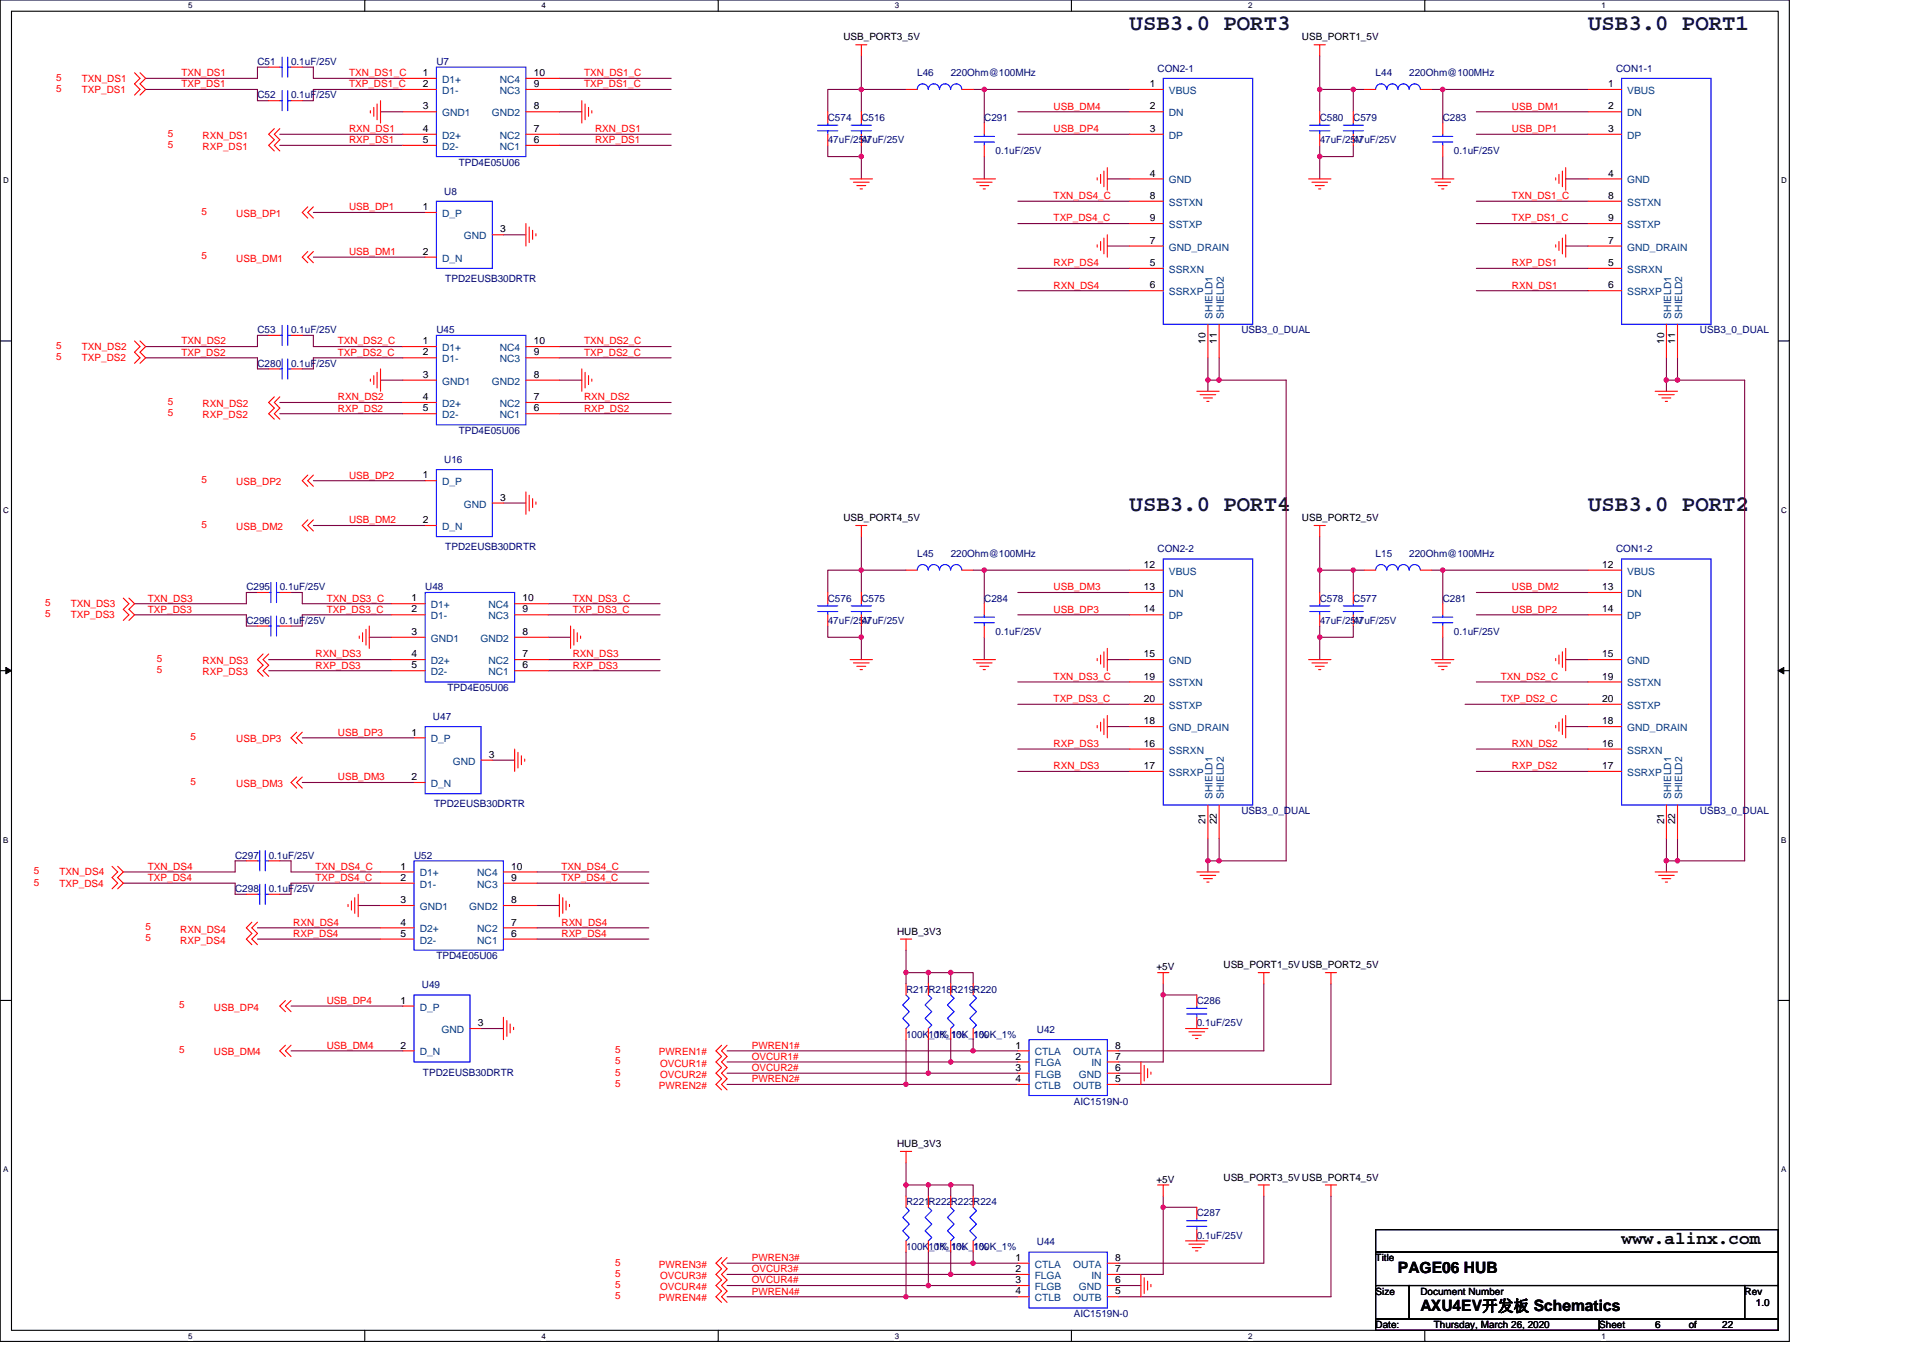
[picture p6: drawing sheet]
<svg xmlns="http://www.w3.org/2000/svg" width="297mm" height="210mm" viewBox="0 0 297 210" stroke-linecap="round" stroke-linejoin="round" font-family="sans-serif">
<path d="M0 0h276.4v207.3h-276.4zM1.8 1.7h272.9v203.8h-272.9z" fill="none" stroke="#000" stroke-width=".17"/>
<g fill="#fff">
<path d="M29.1 .2h.6v1.4h-.6z"/>
<path d="M29.1 205.7h.6v1.4h-.6z"/>
</g>
<path d="M56.3 0v1.7M56.3 205.5v1.8" fill="none" stroke="#000" stroke-width=".17"/>
<g fill="#fff">
<path d="M83.6 .2h.7v1.4h-.7z"/>
<path d="M83.6 205.7h.7v1.4h-.7z"/>
</g>
<path d="M110.9 0v1.7M110.9 205.5v1.8" fill="none" stroke="#000" stroke-width=".17"/>
<g fill="#fff">
<path d="M138.2 .2h.7v1.4h-.7z"/>
<path d="M138.2 205.7h.7v1.4h-.7z"/>
</g>
<path d="M165.5 0v1.7M165.5 205.5v1.8" fill="none" stroke="#000" stroke-width=".17"/>
<g fill="#fff">
<path d="M192.8 .2h.6v1.4h-.6z"/>
<path d="M192.8 205.7h.6v1.4h-.6z"/>
</g>
<path d="M220.1 0v1.7M220.1 205.5v1.8" fill="none" stroke="#000" stroke-width=".17"/>
<g fill="#fff">
<path d="M247.4 .2h.6v1.4h-.6z"/>
<path d="M247.4 205.7h.6v1.4h-.6z"/>
<path d="M.5 27.2h.8v1.4h-.8z"/>
<path d="M275.1 27.2h.9v1.4h-.9z"/>
<path d="M.5 78.1h.8v1.4h-.8z"/>
<path d="M275.1 78.1h.9v1.4h-.9z"/>
</g>
<path d="M0 52.7h1.8M274.7 52.7h1.7" fill="none" stroke="#000" stroke-width=".17"/>
<g fill="#fff">
<path d="M.5 129.1h.8v1.4h-.8z"/>
<path d="M275.1 129.1h.8v1.4h-.8z"/>
</g>
<path d="M0 103.6h1.8M274.7 103.6h1.7" fill="none" stroke="#000" stroke-width=".17"/>
<path d="M.9 103.1l.9 .5-.9 .5zM274.7 103.6l.8-.5v1z" fill="#000" stroke="#000" stroke-width=".15"/>
<g fill="#fff">
<path d="M.5 180h.8v1.4h-.8z"/>
<path d="M275.1 180h.8v1.4h-.8z"/>
</g>
<path d="M0 154.6h1.8M274.7 154.6h1.7M212.5 190h62.2v3.5h-62.2zM212.5 193.5h62.2v5.1h-62.2zM212.5 198.6h5.2v5.2h-5.2zM217.7 198.6h51.8v5.2h-51.8zM269.5 198.6h5.2v5.2h-5.2zM212.5 203.8h34.5v1.7h-34.5zM247 203.8h27.7v1.7h-27.7z" fill="none" stroke="#000" stroke-width=".17"/>
<g fill="none" stroke="#800040" stroke-width=".17">
<path d="M22.5 13.8h17.3v1.8h1.7M41.5 10.4h-1.7v1.7h-17.3M46.7 10.4h1.7v1.7h13.8M58.8 17.3h3.4M62.2 13.8h-13.8v1.8h-1.7M86.4 12.1h17.3M86.4 13.8h17.3M86.4 17.3h3.5M133.1 13.8h-5.2v3.5M133.1 13.8h6.9M133.1 13.8v3.5M133.1 8.6v5.2"/>
<path d="M150.3 13.8h1.7v5.2M152 13.8h22.5M157.2 17.3h17.3M203.9 8.6v5.2M209 13.8h-5.1v3.5M210.8 13.8h-1.8v3.5M221.1 13.8h1.8v5.2M222.9 13.8h22.4M228 17.3h17.3M43.2 20.7h19M43.2 22.5h19M48.4 32.8h17.3"/>
<path d="M48.4 39.7h17.3M77.8 36.3h3.4M86.4 20.7h17.3M86.4 22.5h17.3M127.9 22.5v1.7h5.2v3.4M133.1 22.5v1.7M152 24.2v3.4M157.2 20.7h17.3M157.2 34.5h17.3M157.2 31.1h17.3M171 38h3.5M171 27.6h3.5"/>
<path d="M203.9 24.2v3.4M203.9 22.5v1.7M209 22.5v1.7h-5.1M222.9 24.2v3.4M228 20.7h17.3M228 34.5h17.3M228 31.1h17.3M241.8 27.6h3.5M241.8 38h3.5M22.5 55.3h17.3v1.7h1.7M41.5 51.8h-1.7v1.8h-17.3M46.7 51.8h1.7v1.8h13.8"/>
<path d="M58.8 58.7h3.4M62.2 55.3h-13.8v1.7h-1.7M86.4 53.6h17.3M86.4 55.3h17.3M86.4 58.7h3.5M157.2 44.9h17.3M157.2 41.5h17.3M186.6 58.7h1.7M186.6 58.7v1.8M186.6 55.3v3.4M188.3 58.7h10.4v74.3h-10.4M188.3 55.3v3.4"/>
<path d="M228 44.9h17.3M228 41.5h17.3M257.4 58.7h1.7M257.4 58.7v1.8M257.4 55.3v3.4M259.1 55.3v3.4M259.1 58.7h10.4v74.3h-10.4M43.2 62.2h19M43.2 63.9h19M48.4 74.3h17.3M77.8 77.7h3.4M86.4 62.2h17.3"/>
<path d="M86.4 63.9h17.3M20.8 95h17.3v1.7h1.7M39.8 91.5h-1.7v1.8h-17.3M45 91.5h1.7v1.8h13.8M48.4 81.2h17.3M57 98.5h3.5M60.5 95h-13.8v1.7h-1.7M84.7 95h17.3M84.7 98.5h3.4M84.7 93.3h17.3M127.9 96.7v1.8h5.2v3.4M133.1 88.1h-5.2v3.4"/>
<path d="M133.1 88.1h6.9M133.1 82.9v5.2M133.1 96.7v1.8M133.1 88.1v3.4M150.3 88.1h1.7v5.2M152 88.1h22.5M152 98.5v3.4M157.2 91.5h17.3M157.2 95h17.3M203.9 88.1h5.1M203.9 82.9v5.2M203.9 98.5v3.4"/>
<path d="M203.9 88.1v3.4M203.9 96.7v1.8M209 96.7v1.8h-5.1M210.8 88.1h-1.8v3.4M221.1 88.1h1.8v5.2M222.9 98.5v3.4M222.9 88.1h22.4M228 95h17.3M228 91.5h17.3M41.5 103.6h19M41.5 101.9h19M46.7 114h17.3"/>
<path d="M76 117.5h3.5M84.7 101.9h17.3M84.7 103.6h17.3M157.2 108.8h17.3M157.2 105.4h17.3M157.2 119.2h17.3M157.2 115.7h17.3M171 112.3h3.5M171 101.9h3.5M226.3 108.8h19M228 105.4h17.3M228 119.2h17.3"/>
<path d="M228 115.7h17.3M241.8 112.3h3.5M241.8 101.9h3.5M19 136.5h17.3v1.7h1.8M38.1 133h-1.8v1.7h-17.3M43.2 133h1.8v1.7h13.8M46.7 120.9h17.3M55.3 139.9h3.5M58.8 136.5h-13.8v1.7h-1.8M82.9 139.9h3.5M82.9 134.7h17.3M82.9 136.5h17.3"/>
<path d="M186.6 133v1.7M186.6 129.5v3.5h1.7M188.3 129.5v3.5M257.4 129.5v3.5h1.7M257.4 133v1.7M259.1 129.5v3.5M39.8 145.1h19M39.8 143.4h19M45 155.4h17.2M74.3 158.9h3.5M82.9 143.4h17.3M82.9 145.1h17.3"/>
<path d="M140 150.3h3.4v1.7M140 150.3v1.7M140 146.8v3.5M143.4 150.3h3.5M146.9 150.3h3.4v1.7M146.9 150.3v1.7M179.7 153.7v10.4h-6.9M179.7 152v1.7M179.7 153.7h5.2M195.2 152v10.4h-22.4M205.6 152v15.6h-32.8M45 162.4h17.2"/>
<path d="M112.3 162.4h38M112.3 164.1h34.6M112.3 165.8h31.1M112.3 167.6h27.7M140 160.6v7h17.2M140 179.6v3.5M143.4 160.6v5.2h13.8M146.9 160.6v3.5h10.3M150.3 160.6v1.8h6.9M172.8 165.8h3.4M112.3 196.9h34.6M112.3 198.6h31.1"/>
<path d="M112.3 195.2h38M140 183.1h3.4v1.7M140 183.1v1.7M140 193.5v6.9h17.2M143.4 183.1h3.5M143.4 193.5v5.1h13.8M146.9 183.1h3.4v1.7M146.9 183.1v1.7M146.9 193.5v3.4h10.3M150.3 193.5v1.7h6.9M172.8 198.6h3.4M179.7 186.5v10.4h-6.9"/>
<path d="M179.7 184.8v1.7M179.7 186.5h5.2M195.2 184.8v10.4h-22.4M205.6 184.8v15.6h-32.8M112.3 200.4h27.7"/>
</g>
<g fill="#f0f" stroke="#f0f" stroke-width=".17">
<circle cx="203.9" cy="88.1" r=".33"/>
<circle cx="209" cy="88.1" r=".33"/>
<circle cx="259.1" cy="58.7" r=".34"/>
<circle cx="257.4" cy="58.7" r=".34"/>
<circle cx="222.8" cy="88.1" r=".33"/>
<circle cx="259.1" cy="133" r=".34"/>
<circle cx="203.9" cy="13.8" r=".34"/>
<circle cx="209" cy="13.8" r=".34"/>
<circle cx="222.8" cy="13.8" r=".34"/>
<circle cx="150.3" cy="162.3" r=".34"/>
<circle cx="146.9" cy="164.1" r=".34"/>
<circle cx="143.4" cy="165.8" r=".33"/>
<circle cx="139.9" cy="167.5" r=".34"/>
<circle cx="139.9" cy="150.3" r=".34"/>
<circle cx="146.9" cy="150.3" r=".34"/>
<circle cx="143.4" cy="150.3" r=".34"/>
<circle cx="179.7" cy="153.7" r=".34"/>
<circle cx="150.3" cy="195.2" r=".34"/>
<circle cx="146.9" cy="196.9" r=".34"/>
<circle cx="143.4" cy="198.6" r=".34"/>
<circle cx="139.9" cy="200.4" r=".33"/>
<circle cx="143.4" cy="183.1" r=".33"/>
<circle cx="146.9" cy="183.1" r=".33"/>
<circle cx="179.7" cy="186.5" r=".34"/>
<circle cx="139.9" cy="183.1" r=".33"/>
<circle cx="257.4" cy="133" r=".34"/>
<circle cx="133" cy="88.1" r=".33"/>
<circle cx="152" cy="88.1" r=".33"/>
<circle cx="188.3" cy="133" r=".34"/>
<circle cx="188.3" cy="58.7" r=".34"/>
<circle cx="133" cy="13.8" r=".34"/>
<circle cx="186.6" cy="58.7" r=".34"/>
<circle cx="152" cy="13.8" r=".34"/>
<circle cx="186.6" cy="133" r=".34"/>
<circle cx="133" cy="24.2" r=".34"/>
<circle cx="133" cy="98.4" r=".34"/>
<circle cx="203.9" cy="98.4" r=".34"/>
<circle cx="203.9" cy="24.2" r=".34"/>
</g>
<g fill="none" stroke="#f00" stroke-width=".17">
<path d="M20.8 11.2l.8 .9-.8 .9 .8 .8-.8 .9M21.6 11.2l.9 .9-.9 .9 .9 .8-.9 .9M41.5 10.4h1.7M41.5 15.6h1.7M42.4 19.9l-.9 .8 .9 .9-.9 .9 .9 .8M43.2 19.9l-.8 .8 .8 .9-.8 .9 .8 .8M45 10.4h1.7M45 15.6h1.7M57.2 17.1v.4M57.7 16.6v1.4M58.2 16.1v2.4M58.8 15.6v3.4"/>
<path d="M62.2 12.1h5.2M62.2 13.8h5.2M62.2 17.3h5.2M81.2 13.8h5.2M81.2 12.1h5.2M81.2 17.3h5.2M89.9 15.6v3.4M90.4 16.1v2.4M90.9 16.6v1.4M91.4 17.1v.4M127.9 17.3v1.7M132.2 6.9h1.7"/>
<path d="M133.1 17.3v1.7M133.1 6.9v1.7M140 13.8h1.7M148.6 13.8h1.7M152 19v1.7M174.5 13.8h5.2M174.5 17.3h5.2M203 6.9h1.7M203.9 6.9v1.7M203.9 17.3v1.7M209 17.3v1.7M210.8 13.8h1.7"/>
<path d="M219.4 13.8h1.7M222.9 19v1.7M245.3 13.8h5.2M245.3 17.3h5.2M47.5 32l-.8 .8 .8 .9M47.5 38.9l-.8 .8 .8 .9M48.4 32l-.9 .8 .9 .9M48.4 38.9l-.9 .8 .9 .9M62.2 20.7h5.2M62.2 22.5h5.2M65.7 32.8h1.7M65.7 39.7h1.7"/>
<path d="M76 36.3h1.8M81.2 34.5v3.5M81.2 22.5h5.2M81.2 20.7h5.2M81.7 35.1v2.4M82.3 35.6v1.4M82.8 36.1v.3M127.9 20.7v1.8M131.3 27.6h3.5M131.8 28.2h2.5M132.4 28.7h1.3M132.9 29.2h.3"/>
<path d="M133.1 20.7v1.8M150.3 27.6h3.5M150.8 28.2h2.4M151.4 28.7h1.3M151.9 29.2h.3M152 22.5v1.7M169.5 27.5v.3M169.5 37.8v.4M170 26.9v1.4M170 37.3v1.4M170.5 26.4v2.5M170.5 36.8v2.4"/>
<path d="M171 25.9v3.5M171 36.3v3.4M174.5 20.7h5.2M174.5 27.6h5.2M174.5 31.1h5.2M174.5 34.5h5.2M174.5 38h5.2M202.1 27.6h3.5M202.6 28.2h2.5M203.2 28.7h1.4M203.7 29.2h.3M203.9 20.7v1.8"/>
<path d="M209 20.7v1.8M221.1 27.6h3.5M221.7 28.2h2.4M222.2 28.7h1.3M222.7 29.2h.3M222.9 22.5v1.7M240.3 27.5v.3M240.3 37.8v.4M240.8 26.9v1.4M240.8 37.3v1.4M241.3 26.4v2.5M241.3 36.8v2.4"/>
<path d="M241.8 25.9v3.5M241.8 36.3v3.4M245.3 20.7h5.2M245.3 27.6h5.2M245.3 31.1h5.2M245.3 34.5h5.2M245.3 38h5.2M20.8 52.7l.8 .9-.8 .8 .8 .9-.8 .8M21.6 52.7l.9 .9-.9 .8 .9 .9-.9 .8M41.5 51.8h1.7M41.5 57h1.7M45 51.8h1.7"/>
<path d="M45 57h1.7M57.2 58.6v.3M57.7 58v1.4M58.2 57.5v2.4M58.8 57v3.5M62.2 53.6h5.2M62.2 55.3h5.2M62.2 58.7h5.2M81.2 55.3h5.2M81.2 53.6h5.2M81.2 58.7h5.2M89.9 57v3.5"/>
<path d="M90.4 57.5v2.4M90.9 58v1.4M91.4 58.6v.3M174.5 41.5h5.2M174.5 44.9h5.2M186.6 50.1v5.2M188.3 50.1v5.2M245.3 41.5h5.2M245.3 44.9h5.2M257.4 50.1v5.2M259.1 50.1v5.2M42.4 61.3l-.9 .9 .9 .9-.9 .8 .9 .9"/>
<path d="M43.2 61.3l-.8 .9 .8 .9-.8 .8 .8 .9M47.5 73.4l-.8 .9 .8 .8M48.4 73.4l-.9 .9 .9 .8M62.2 62.2h5.2M62.2 63.9h5.2M65.7 74.3h1.7M76 77.7h1.8M81.2 63.9h5.2M81.2 62.2h5.2M81.2 76v3.5M81.7 76.5v2.5M82.3 77v1.4"/>
<path d="M82.8 77.6v.3M184.9 60.5h3.4M185.4 61h2.4M185.9 61.5h1.4M186.4 62h.4M255.7 60.5h3.4M256.2 61h2.4M256.7 61.5h1.4M257.2 62h.4M19 92.4l.9 .9-.9 .8 .9 .9-.9 .9M19.9 92.4l.9 .9-.9 .8 .9 .9-.9 .9M39.8 91.5h1.7"/>
<path d="M39.8 96.7h1.7M43.2 91.5h1.8M43.2 96.7h1.8M47.5 80.3l-.8 .9 .8 .8M48.4 80.3l-.9 .9 .9 .8M55.5 98.3v.3M56 97.8v1.3M56.5 97.2v2.5M57 96.7v3.5M60.5 93.3h5.2M60.5 95h5.2M60.5 98.5h5.2"/>
<path d="M65.7 81.2h1.7M79.5 95h5.2M79.5 93.3h5.2M79.5 98.5h5.2M88.1 96.7v3.5M88.6 97.2v2.5M89.2 97.8v1.3M89.7 98.3v.3M127.9 91.5v1.8M127.9 95v1.7M132.2 81.2h1.7M133.1 81.2v1.7"/>
<path d="M133.1 91.5v1.8M133.1 95v1.7M140 88.1h1.7M148.6 88.1h1.7M152 93.3v1.7M152 96.7v1.8M174.5 88.1h5.2M174.5 91.5h5.2M174.5 95h5.2M203 81.2h1.7M203.9 81.2v1.7M203.9 91.5v1.8"/>
<path d="M203.9 95v1.7M209 91.5v1.8M209 95v1.7M210.8 88.1h1.7M219.4 88.1h1.7M222.9 93.3v1.7M222.9 96.7v1.8M245.3 88.1h5.2M245.3 91.5h5.2M245.3 95h5.2M40.6 101l-.8 .9 .8 .9-.8 .8 .8 .9M41.5 101l-.9 .9 .9 .9-.9 .8 .9 .9"/>
<path d="M45.8 113.1l-.8 .9 .8 .9M46.7 113.1l-.9 .9 .9 .9M60.5 101.9h5.2M60.5 103.6h5.2M64 114h1.7M74.3 117.5h1.7M79.5 103.6h5.2M79.5 101.9h5.2M79.5 115.7v3.5M80 116.2v2.5M80.5 116.8v1.4M81 117.3v.3"/>
<path d="M131.3 101.9h3.5M131.8 102.4h2.5M132.4 103h1.3M132.9 103.5h.3M150.3 101.9h3.5M150.8 102.4h2.4M151.4 103h1.3M151.9 103.5h.3M169.5 101.7v.4M169.5 112.1v.4M170 101.2v1.4M170 111.6v1.4"/>
<path d="M170.5 100.7v2.4M170.5 111.1v2.4M171 100.2v3.4M171 110.6v3.4M174.5 101.9h5.2M174.5 105.4h5.2M174.5 108.8h5.2M174.5 112.3h5.2M174.5 115.7h5.2M174.5 119.2h5.2M202.1 101.9h3.5M202.6 102.4h2.5"/>
<path d="M203.2 103h1.4M203.7 103.5h.3M221.1 101.9h3.5M221.7 102.4h2.4M222.2 103h1.3M222.7 103.5h.3M240.3 101.7v.4M240.3 112.1v.4M240.8 101.2v1.4M240.8 111.6v1.4M241.3 100.7v2.4M241.3 111.1v2.4"/>
<path d="M241.8 100.2v3.4M241.8 110.6v3.4M245.3 101.9h5.2M245.3 105.4h5.2M245.3 108.8h5.2M245.3 112.3h5.2M245.3 115.7h5.2M245.3 119.2h5.2M17.3 133.9l.9 .8-.9 .9 .9 .9-.9 .8M18.2 133.9l.8 .8-.8 .9 .8 .9-.8 .8M38.1 133h1.7M38.1 138.2h1.7"/>
<path d="M41.5 133h1.7M41.5 138.2h1.7M45.8 120.1l-.8 .8 .8 .9M46.7 120.1l-.9 .8 .9 .9M53.8 139.7v.4M54.3 139.2v1.4M54.8 138.7v2.4M55.3 138.2v3.4M58.8 134.7h5.2M58.8 136.5h5.2M58.8 139.9h5.2M64 120.9h1.7"/>
<path d="M77.8 136.5h5.1M77.8 134.7h5.1M77.8 139.9h5.1M86.4 138.2v3.4M86.9 138.7v2.4M87.4 139.2v1.4M88 139.7v.4M184.9 134.7h3.4M185.4 135.3h2.4M185.9 135.8h1.4M186.4 136.3h.4M186.6 124.4v5.1"/>
<path d="M188.3 124.4v5.1M255.7 134.7h3.4M256.2 135.3h2.4M256.7 135.8h1.4M257.2 136.3h.4M257.4 124.4v5.1M259.1 124.4v5.1M38.9 142.5l-.8 .9 .8 .8-.8 .9 .8 .9M39.8 142.5l-.9 .9 .9 .8-.9 .9 .9 .9M44.1 154.6l-.9 .8 .9 .9M45 154.6l-.9 .8 .9 .9M58.8 143.4h5.2"/>
<path d="M58.8 145.1h5.2M62.2 155.4h1.8M72.6 158.9h1.7M77.8 157.2v3.4M77.8 145.1h5.1M77.8 143.4h5.1M78.3 157.7v2.4M78.8 158.2v1.4M79.3 158.7v.4M139.1 145.1h1.7M140 145.1v1.7M140 152v1.7"/>
<path d="M140 158.9v1.7M143.4 152v1.7M143.4 158.9v1.7M146.9 152v1.7M146.9 158.9v1.7M150.3 152v1.7M150.3 158.9v1.7M178.8 150.3h1.7M179.7 150.3v1.7M183.1 158.9h3.5M183.6 159.4h2.5M184.2 160h1.3"/>
<path d="M184.9 153.7v1.7M184.9 157.2v1.7M194.3 150.3h1.8M195.2 150.3v1.7M204.7 150.3h1.8M205.6 150.3v1.7M44.1 161.5l-.9 .9 .9 .8M45 161.5l-.9 .9 .9 .8M62.2 162.4h1.8M111.5 161.5l-.9 .9 .9 .8-.9 .9 .9 .9-.9 .8 .9 .9-.9 .9 .9 .8M112.3 161.5l-.8 .9 .8 .8-.8 .9 .8 .9-.8 .8 .8 .9-.8 .9 .8 .8M139.1 177.9h1.7"/>
<path d="M140 177.9v1.7M157.2 162.4h1.8M157.2 164.1h1.8M157.2 165.8h1.8M157.2 167.6h1.8M171 167.6h1.8M171 165.8h1.8M171 164.1h1.8M171 162.4h1.8M176.2 164.1v3.5M176.7 164.6v2.4M177.3 165.1v1.4"/>
<path d="M177.8 165.7v.3M184.7 160.5h.3M111.5 194.3l-.9 .9 .9 .8-.9 .9 .9 .9-.9 .8 .9 .9-.9 .9 .9 .8M112.3 194.3l-.8 .9 .8 .8-.8 .9 .8 .9-.8 .8 .8 .9-.8 .9 .8 .8M140 184.8v1.7M140 191.7v1.8M143.4 184.8v1.7M143.4 191.7v1.8M146.9 184.8v1.7M146.9 191.7v1.8M150.3 184.8v1.7M150.3 191.7v1.8"/>
<path d="M157.2 195.2h1.8M157.2 196.9h1.8M157.2 198.6h1.8M171 198.6h1.8M171 196.9h1.8M171 195.2h1.8M176.2 196.9v3.5M176.7 197.4v2.5M177.3 198v1.3M177.8 198.5v.3M178.8 183.1h1.7M179.7 183.1v1.7"/>
<path d="M183.1 191.7h3.5M183.6 192.2h2.5M184.2 192.8h1.3M184.7 193.3h.3M184.9 186.5v1.8M184.9 190v1.7M194.3 183.1h1.8M195.2 183.1v1.7M204.7 183.1h1.8M205.6 183.1v1.7M157.2 200.4h1.8M171 200.4h1.8"/>
</g>
<g fill="none" stroke="#00f" stroke-width=".17">
<path d="M43.2 10.4h.4M43.2 15.6h.4M43.6 8.8v3.1M43.6 14v3.1M44.4 8.8v3.1M44.4 14v3.1M44.4 10.4h.6M44.4 15.6h.6M67.4 10.4h13.8v13.8h-13.8zM126.3 19.3h3.1M127.9 19v.3M131.5 19.3h3.1"/>
<path d="M133.1 19v.3M141.7 13.8a.85 .85 0 0 1 .8-.8 .85 .85 0 0 1 .9 .8 .87 .87 0 0 1 .8-.8 .87 .87 0 0 1 .9 .8 .86 .86 0 0 1 .9-.8 .86 .86 0 0 1 .8 .8M146.9 13.8a.86 .86 0 0 1 .8-.8 .86 .86 0 0 1 .9 .8M179.7 12.1h13.8v38h-13.8zM202.3 19.3h3.1M203.9 19v.3M207.5 19.3h3.1M209 19v.3M212.5 13.8a.86 .86 0 0 1 .8-.8 .86 .86 0 0 1 .9 .8 .86 .86 0 0 1 .9-.8 .86 .86 0 0 1 .8 .8M215.9 13.8a.86 .86 0 0 1 .9-.8 .86 .86 0 0 1 .9 .8M217.7 13.8a.86 .86 0 0 1 .8-.8 .86 .86 0 0 1 .9 .8M250.5 12.1h13.8v38h-13.8z"/>
<path d="M67.4 31.1h8.6v10.4h-8.6zM126.3 20.2h3.1M127.9 20.2v.5M131.5 20.2h3.1M133.1 20.2v.5M150.5 21.9h3.1M150.5 21.1h3.1M152 20.7v.4M152 21.9v.6M202.3 20.2h3.1M203.9 20.2v.5M207.5 20.2h3.1"/>
<path d="M209 20.2v.5M221.3 21.9h3.1M221.3 21.1h3.1M222.9 20.7v.4M222.9 21.9v.6M43.2 51.8h.4M43.2 57h.4M43.6 50.3v3.1M43.6 55.5v3.1M44.4 50.3v3.1M44.4 55.5v3.1M44.4 51.8h.6"/>
<path d="M44.4 57h.6M67.4 51.8h13.8v13.8h-13.8zM67.4 72.6h8.6v10.3h-8.6zM41.5 91.5h.3M41.5 96.7h.3M41.8 90v3.1M41.8 95.2v3.1M42.7 90v3.1M42.7 95.2v3.1M42.7 91.5h.5M42.7 96.7h.5M65.7 91.5h13.8v13.9h-13.8z"/>
<path d="M126.3 94.5h3.1M126.3 93.6h3.1M127.9 93.3v.3M127.9 94.5v.5M131.5 94.5h3.1M131.5 93.6h3.1M133.1 93.3v.3M133.1 94.5v.5M146.8 88.1a.86 .86 0 0 0-.8-.9 .86 .86 0 0 0-.9 .9 .87 .87 0 0 0-.9-.9 .87 .87 0 0 0-.8 .9 .85 .85 0 0 0-.9-.9 .85 .85 0 0 0-.8 .9M148.6 88.1a.86 .86 0 0 0-.9-.9 .86 .86 0 0 0-.8 .9M150.5 96.2h3.1M150.5 95.4h3.1"/>
<path d="M152 95v.4M152 96.2v.5M179.7 86.4h13.8v38h-13.8zM202.3 94.5h3.1M202.3 93.6h3.1M203.9 93.3v.3M203.9 94.5v.5M207.5 94.5h3.1M207.5 93.6h3.1M209 93.3v.3M209 94.5v.5M215.9 88.1a.86 .86 0 0 0-.8-.9 .86 .86 0 0 0-.9 .9 .86 .86 0 0 0-.9-.9 .86 .86 0 0 0-.8 .9"/>
<path d="M217.7 88.1a.86 .86 0 0 0-.9-.9 .86 .86 0 0 0-.9 .9M219.4 88.1a.86 .86 0 0 0-.9-.9 .86 .86 0 0 0-.8 .9M221.3 96.2h3.1M221.3 95.4h3.1M222.9 95v.4M222.9 96.2v.5M250.5 86.4h13.8v38h-13.8zM65.7 112.3h8.6v10.3h-8.6zM39.8 133h.3M39.8 138.2h.3M40.1 131.4v3.2M40.1 136.6v3.1"/>
<path d="M41 133h.5M41 138.2h.5M41 131.4v3.2M41 136.6v3.1M64 133h13.8v13.8h-13.8zM64 153.7h8.6v10.4h-8.6zM140 153.7l.5 .5-1.1 1.1 1.1 1-1.1 1.1 1.1 1-.5 .5M143.4 153.7l.5 .5-1 1.1 1 1-1 1.1 1 1-.5 .5M146.9 153.7l.5 .5-1.1 1.1 1.1 1-1.1 1.1 1.1 1-.5 .5M150.3 153.7l.5 .5-1 1.1 1 1-1 1.1 1 1-.5 .5M183.3 156.7h3.1M183.3 155.8h3.1"/>
<path d="M184.9 155.4v.4M184.9 156.7v.5M159 160.6h12v8.7h-12zM140 186.5l.5 .6-1.1 1 1.1 1-1.1 1.1 1.1 1-.5 .5M143.4 186.5l.5 .6-1 1 1 1-1 1.1 1 1-.5 .5M146.9 186.5l.5 .6-1.1 1 1.1 1-1.1 1.1 1.1 1-.5 .5M150.3 186.5l.5 .6-1 1 1 1-1 1.1 1 1-.5 .5M159 193.5h12v8.6h-12zM183.3 189.5h3.1M183.3 188.6h3.1M184.9 188.3v.3M184.9 189.5v.5"/>
</g>
<g font-size="3.5" fill="#000040">
<text x="174.5" y="4.6">USB3.0 PORT3</text>
<text x="245.3" y="4.6">USB3.0 PORT1</text>
<text x="174.5" y="78.9">USB3.0 PORT4</text>
<text x="245.3" y="78.9">USB3.0 PORT2</text>
</g>
<text font-size="2.8" x="250.5" y="192.3">www.alinx.com</text>
<g font-size="2.4">
<text x="215.9" y="196.7">PAGE06 HUB</text>
<text x="219.4" y="202.6">AXU4EV开发板 Schematics</text>
</g>
<g font-size="1.5" fill="#f00">
<text x="28" y="11.8">TXN_DS1</text>
<text x="53.9" y="11.8">TXN_DS1_C</text>
<text x="90.2" y="11.8">TXN_DS1_C</text>
<text x="8.7" y="14.2">5</text>
<text x="8.7" y="12.5">5</text>
<text x="12.7" y="14.4">TXP_DS1</text>
<text x="12.7" y="12.6">TXN_DS1</text>
<text x="28" y="13.5">TXP_DS1</text>
<text x="53.9" y="13.5">TXP_DS1_C</text>
<text x="90.2" y="13.5">TXP_DS1_C</text>
<text x="162.7" y="16.9">USB_DM4</text>
<text x="233.5" y="16.9">USB_DM1</text>
<text x="25.9" y="22.8">5</text>
<text x="25.9" y="21.1">5</text>
<text x="31.3" y="23.2">RXP_DS1</text>
<text x="31.3" y="21.4">RXN_DS1</text>
<text x="53.9" y="20.4">RXN_DS1</text>
<text x="53.9" y="22.1">RXP_DS1</text>
<text x="91.9" y="20.4">RXN_DS1</text>
<text x="91.9" y="22.1">RXP_DS1</text>
<text x="162.7" y="20.4">USB_DP4</text>
<text x="233.5" y="20.4">USB_DP1</text>
<text x="31.1" y="33.2">5</text>
<text x="36.5" y="33.5">USB_DP1</text>
<text x="53.9" y="32.5">USB_DP1</text>
<text x="162.7" y="34.2">TXP_DS4_C</text>
<text x="162.7" y="30.8">TXN_DS4_C</text>
<text x="233.5" y="34.2">TXP_DS1_C</text>
<text x="233.5" y="30.8">TXN_DS1_C</text>
<text x="31.1" y="40.1">5</text>
<text x="36.5" y="40.4">USB_DM1</text>
<text x="53.9" y="39.4">USB_DM1</text>
<text x="162.7" y="41.1">RXP_DS4</text>
<text x="233.5" y="41.1">RXP_DS1</text>
<text x="162.7" y="44.6">RXN_DS4</text>
<text x="233.5" y="44.6">RXN_DS1</text>
<text x="8.7" y="53.9">5</text>
<text x="28" y="53.2">TXN_DS2</text>
<text x="52.2" y="53.2">TXN_DS2_C</text>
<text x="90.2" y="53.2">TXN_DS2_C</text>
<text x="8.7" y="55.6">5</text>
<text x="12.7" y="55.8">TXP_DS2</text>
<text x="12.7" y="54.1">TXN_DS2</text>
<text x="28" y="54.9">TXP_DS2</text>
<text x="52.2" y="54.9">TXP_DS2_C</text>
<text x="90.2" y="54.9">TXP_DS2_C</text>
<text x="25.9" y="64.3">5</text>
<text x="25.9" y="62.5">5</text>
<text x="31.3" y="64.6">RXP_DS2</text>
<text x="31.3" y="62.9">RXN_DS2</text>
<text x="52.2" y="61.8">RXN_DS2</text>
<text x="52.2" y="63.6">RXP_DS2</text>
<text x="90.2" y="61.8">RXN_DS2</text>
<text x="90.2" y="63.6">RXP_DS2</text>
<text x="31.1" y="74.6">5</text>
<text x="36.5" y="75">USB_DP2</text>
<text x="53.9" y="73.9">USB_DP2</text>
<text x="31.1" y="81.6">5</text>
<text x="36.5" y="81.9">USB_DM2</text>
<text x="53.9" y="80.9">USB_DM2</text>
<text x="7" y="95.4">5</text>
<text x="7" y="93.6">5</text>
<text x="10.9" y="95.5">TXP_DS3</text>
<text x="10.9" y="93.8">TXN_DS3</text>
<text x="22.8" y="94.7">TXP_DS3</text>
<text x="22.8" y="92.9">TXN_DS3</text>
<text x="50.5" y="92.9">TXN_DS3_C</text>
<text x="50.5" y="94.7">TXP_DS3_C</text>
<text x="88.5" y="92.9">TXN_DS3_C</text>
<text x="88.5" y="94.7">TXP_DS3_C</text>
<text x="162.7" y="94.7">USB_DP3</text>
<text x="162.7" y="91.2">USB_DM3</text>
<text x="233.5" y="94.7">USB_DP2</text>
<text x="233.5" y="91.2">USB_DM2</text>
<text x="48.7" y="101.6">RXN_DS3</text>
<text x="88.5" y="101.6">RXN_DS3</text>
<text x="24.2" y="104">5</text>
<text x="24.2" y="102.3">5</text>
<text x="31.3" y="104.4">RXP_DS3</text>
<text x="31.3" y="102.6">RXN_DS3</text>
<text x="48.7" y="103.3">RXP_DS3</text>
<text x="88.5" y="103.3">RXP_DS3</text>
<text x="162.7" y="105">TXN_DS3_C</text>
<text x="231.8" y="105">TXN_DS2_C</text>
<text x="52.2" y="113.7">USB_DP3</text>
<text x="162.7" y="108.5">TXP_DS3_C</text>
<text x="231.8" y="108.5">TXP_DS2_C</text>
<text x="29.4" y="114.4">5</text>
<text x="36.5" y="114.7">USB_DP3</text>
<text x="162.7" y="118.9">RXN_DS3</text>
<text x="162.7" y="115.4">RXP_DS3</text>
<text x="233.5" y="118.9">RXP_DS2</text>
<text x="233.5" y="115.4">RXN_DS2</text>
<text x="29.4" y="121.3">5</text>
<text x="36.5" y="121.6">USB_DM3</text>
<text x="52.2" y="120.6">USB_DM3</text>
<text x="5.2" y="136.8">5</text>
<text x="5.2" y="135.1">5</text>
<text x="9.2" y="137">TXP_DS4</text>
<text x="9.2" y="135.3">TXN_DS4</text>
<text x="22.8" y="136.1">TXP_DS4</text>
<text x="22.8" y="134.4">TXN_DS4</text>
<text x="48.7" y="134.4">TXN_DS4_C</text>
<text x="48.7" y="136.1">TXP_DS4_C</text>
<text x="86.7" y="134.4">TXN_DS4_C</text>
<text x="86.7" y="136.1">TXP_DS4_C</text>
<text x="22.5" y="143.7">5</text>
<text x="45.3" y="143">RXN_DS4</text>
<text x="86.7" y="143">RXN_DS4</text>
<text x="22.5" y="145.5">5</text>
<text x="27.9" y="144.1">RXN_DS4</text>
<text x="27.9" y="145.8">RXP_DS4</text>
<text x="45.3" y="144.8">RXP_DS4</text>
<text x="86.7" y="144.8">RXP_DS4</text>
<text x="27.7" y="155.8">5</text>
<text x="50.5" y="155.1">USB_DP4</text>
<text x="33" y="156.2">USB_DP4</text>
<text x="27.7" y="162.7">5</text>
<text x="33" y="163.1">USB_DM4</text>
<text x="50.5" y="162">USB_DM4</text>
<text x="95" y="167.9">5</text>
<text x="95" y="162.7">5</text>
<text x="95" y="166.2">5</text>
<text x="95" y="164.4">5</text>
<text x="101.8" y="163.1">PWREN1#</text>
<text x="102" y="166.5">OVCUR2#</text>
<text x="102" y="164.8">OVCUR1#</text>
<text x="116.1" y="162">PWREN1#</text>
<text x="116.1" y="163.7">OVCUR1#</text>
<text x="116.1" y="165.5">OVCUR2#</text>
<text x="116.1" y="167.2">PWREN2#</text>
<text x="101.8" y="168.3">PWREN2#</text>
<text x="95" y="195.5">5</text>
<text x="95" y="197.3">5</text>
<text x="101.8" y="195.9">PWREN3#</text>
<text x="102" y="197.6">OVCUR3#</text>
<text x="116.1" y="194.8">PWREN3#</text>
<text x="116.1" y="196.6">OVCUR3#</text>
<text x="95" y="200.7">5</text>
<text x="95" y="199">5</text>
<text x="101.8" y="201.1">PWREN4#</text>
<text x="102" y="199.3">OVCUR4#</text>
<text x="116.1" y="198.3">OVCUR4#</text>
<text x="116.1" y="200">PWREN4#</text>
</g>
<g font-size="1.5" fill="#000080">
<text x="39.8" y="10">C51</text>
<text x="45" y="10">0.1uF/25V</text>
<text x="67.4" y="10">U7</text>
<text x="141.7" y="11.8">L46</text>
<text x="146.9" y="11.8">220Ohm@100MHz</text>
<text x="178.8" y="11.1">CON2-1</text>
<text x="212.5" y="11.8">L44</text>
<text x="217.7" y="11.8">220Ohm@100MHz</text>
<text x="249.6" y="11.1">CON1-1</text>
<text x="39.8" y="15.2">C52</text>
<text x="45" y="15.2">0.1uF/25V</text>
<text x="127.9" y="18.7">C574</text>
<text x="127.9" y="22.1">47uF/25V</text>
<text x="133.1" y="18.7">C516</text>
<text x="133.1" y="22.1">47uF/25V</text>
<text x="152" y="18.7">C291</text>
<text x="153.8" y="23.9">0.1uF/25V</text>
<text x="203.9" y="18.7">C580</text>
<text x="203.9" y="22.1">47uF/25V</text>
<text x="209" y="18.7">C579</text>
<text x="209" y="22.1">47uF/25V</text>
<text x="222.9" y="18.7">C283</text>
<text x="224.6" y="23.9">0.1uF/25V</text>
<text x="70.9" y="25.6">TPD4E05U06</text>
<text x="68.6" y="30.1">U8</text>
<text x="68.8" y="43.5">TPD2EUSB30DRTR</text>
<text x="39.8" y="51.5">C53</text>
<text x="45" y="51.5">0.1uF/25V</text>
<text x="67.4" y="51.5">U45</text>
<text x="191.8" y="51.5">USB3_0_DUAL</text>
<text x="262.6" y="51.5">USB3_0_DUAL</text>
<text x="39.8" y="56.7">C280</text>
<text x="45" y="56.7">0.1uF/25V</text>
<text x="68.6" y="71.5">U16</text>
<text x="70.9" y="67">TPD4E05U06</text>
<text x="68.8" y="85">TPD2EUSB30DRTR</text>
<text x="141.7" y="86">L45</text>
<text x="146.9" y="86">220Ohm@100MHz</text>
<text x="178.8" y="85.3">CON2-2</text>
<text x="212.5" y="86">L15</text>
<text x="217.7" y="86">220Ohm@100MHz</text>
<text x="249.6" y="85.3">CON1-2</text>
<text x="38.1" y="91.2">C295</text>
<text x="43.2" y="91.2">0.1uF/25V</text>
<text x="65.7" y="91.2">U48</text>
<text x="127.9" y="92.9">C576</text>
<text x="133.1" y="92.9">C575</text>
<text x="152" y="92.9">C284</text>
<text x="203.9" y="92.9">C578</text>
<text x="209" y="92.9">C577</text>
<text x="222.9" y="92.9">C281</text>
<text x="38.1" y="96.4">C296</text>
<text x="43.2" y="96.4">0.1uF/25V</text>
<text x="127.9" y="96.4">47uF/25V</text>
<text x="133.1" y="96.4">47uF/25V</text>
<text x="153.8" y="98.1">0.1uF/25V</text>
<text x="203.9" y="96.4">47uF/25V</text>
<text x="209" y="96.4">47uF/25V</text>
<text x="224.6" y="98.1">0.1uF/25V</text>
<text x="69.1" y="106.8">TPD4E05U06</text>
<text x="66.9" y="111.3">U47</text>
<text x="67.1" y="124.7">TPD2EUSB30DRTR</text>
<text x="191.8" y="125.8">USB3_0_DUAL</text>
<text x="262.6" y="125.8">USB3_0_DUAL</text>
<text x="36.3" y="132.7">C297</text>
<text x="36.3" y="137.9">C298</text>
<text x="41.5" y="132.7">0.1uF/25V</text>
<text x="41.5" y="137.9">0.1uF/25V</text>
<text x="64" y="132.7">U52</text>
<text x="67.4" y="148.2">TPD4E05U06</text>
<text x="65.2" y="152.7">U49</text>
<text x="140" y="153.4">R217R218R219R220</text>
<text x="184.9" y="155.1">C286</text>
<text x="140" y="160.3">100K_1%10K_1%</text>
<text x="143.4" y="160.3">10K_1%</text>
<text x="150.3" y="160.3">100K_1%</text>
<text x="160.2" y="159.6">U42</text>
<text x="184.9" y="158.6">0.1uF/25V</text>
<text x="65.3" y="166.2">TPD2EUSB30DRTR</text>
<text x="165.9" y="170.7">AIC1519N-0</text>
<text x="140" y="186.2">R221R222R223R224</text>
<text x="184.9" y="187.9">C287</text>
<text x="184.9" y="191.4">0.1uF/25V</text>
<text x="140" y="193.1">100K_1%10K_1%</text>
<text x="143.4" y="193.1">10K_1%</text>
<text x="150.3" y="193.1">100K_1%</text>
<text x="160.2" y="192.4">U44</text>
<text x="165.9" y="203.5">AIC1519N-0</text>
</g>
<g font-size="1.5">
<text x="65.3" y="11.7">1</text>
<text x="82.4" y="11.7">10</text>
<text x="130.3" y="6.2">USB_PORT3_5V</text>
<text x="201.1" y="6.2">USB_PORT1_5V</text>
<text x="65.3" y="13.5">2</text>
<text x="65.3" y="16.9">3</text>
<text x="82.4" y="16.9">8</text>
<text x="82.4" y="13.5">9</text>
<text x="177.6" y="13.5">1</text>
<text x="177.6" y="16.9">2</text>
<text x="248.4" y="13.5">1</text>
<text x="248.4" y="16.9">2</text>
<text x="65.3" y="20.4">4</text>
<text x="65.3" y="22.1">5</text>
<text x="82.4" y="22.1">6</text>
<text x="82.4" y="20.4">7</text>
<text x="177.6" y="20.4">3</text>
<text x="248.4" y="20.4">3</text>
<text x="177.6" y="27.3">4</text>
<text x="248.4" y="27.3">4</text>
<text x="65.3" y="32.5">1</text>
<text x="77.3" y="35.9">3</text>
<text x="177.6" y="30.7">8</text>
<text x="177.6" y="34.2">9</text>
<text x="248.4" y="30.7">8</text>
<text x="248.4" y="34.2">9</text>
<text x="65.3" y="39.4">2</text>
<text x="177.6" y="37.7">7</text>
<text x="177.6" y="41.1">5</text>
<text x="248.4" y="37.7">7</text>
<text x="248.4" y="41.1">5</text>
<text x="177.6" y="44.6">6</text>
<text x="248.4" y="44.6">6</text>
<text x="65.3" y="53.2">1</text>
<text x="82.4" y="53.2">10</text>
<text x="186.2" y="53.1" transform="rotate(-90 186.2 53.1)">10</text>
<text x="188" y="53.1" transform="rotate(-90 188 53.1)">11</text>
<text x="257" y="53.1" transform="rotate(-90 257 53.1)">10</text>
<text x="258.8" y="53.1" transform="rotate(-90 258.8 53.1)">11</text>
<text x="65.3" y="54.9">2</text>
<text x="65.3" y="58.4">3</text>
<text x="82.4" y="58.4">8</text>
<text x="82.4" y="54.9">9</text>
<text x="65.3" y="61.8">4</text>
<text x="65.3" y="63.6">5</text>
<text x="82.4" y="63.6">6</text>
<text x="82.4" y="61.8">7</text>
<text x="65.3" y="73.9">1</text>
<text x="77.3" y="77.4">3</text>
<text x="65.3" y="80.8">2</text>
<text x="130.3" y="80.5">USB_PORT4_5V</text>
<text x="201.1" y="80.5">USB_PORT2_5V</text>
<text x="176.7" y="87.7">12</text>
<text x="247.5" y="87.7">12</text>
<text x="63.6" y="92.9">1</text>
<text x="63.6" y="94.6">2</text>
<text x="80.7" y="94.6">9</text>
<text x="80.7" y="92.9">10</text>
<text x="176.7" y="91.2">13</text>
<text x="176.7" y="94.6">14</text>
<text x="247.5" y="91.2">13</text>
<text x="247.5" y="94.6">14</text>
<text x="63.6" y="98.1">3</text>
<text x="63.6" y="101.6">4</text>
<text x="80.7" y="98.1">8</text>
<text x="80.7" y="101.6">7</text>
<text x="176.7" y="101.6">15</text>
<text x="247.5" y="101.6">15</text>
<text x="63.6" y="103.3">5</text>
<text x="80.7" y="103.3">6</text>
<text x="176.7" y="105">19</text>
<text x="247.5" y="105">19</text>
<text x="63.6" y="113.6">1</text>
<text x="176.7" y="108.5">20</text>
<text x="176.7" y="111.9">18</text>
<text x="247.5" y="108.5">20</text>
<text x="247.5" y="111.9">18</text>
<text x="75.5" y="117.1">3</text>
<text x="176.7" y="115.4">16</text>
<text x="176.7" y="118.8">17</text>
<text x="247.5" y="115.4">16</text>
<text x="247.5" y="118.8">17</text>
<text x="63.6" y="120.5">2</text>
<text x="186.2" y="127.4" transform="rotate(-90 186.2 127.4)">21</text>
<text x="188" y="127.4" transform="rotate(-90 188 127.4)">22</text>
<text x="257" y="127.4" transform="rotate(-90 257 127.4)">21</text>
<text x="258.8" y="127.4" transform="rotate(-90 258.8 127.4)">22</text>
<text x="61.9" y="134.4">1</text>
<text x="61.9" y="136.1">2</text>
<text x="79" y="136.1">9</text>
<text x="79" y="134.4">10</text>
<text x="61.9" y="139.6">3</text>
<text x="61.9" y="143">4</text>
<text x="79" y="139.6">8</text>
<text x="79" y="143">7</text>
<text x="61.9" y="144.7">5</text>
<text x="79" y="144.7">6</text>
<text x="138.6" y="144.4">HUB_3V3</text>
<text x="178.6" y="149.9">+5V</text>
<text x="189" y="149.6">USB_PORT1_5VUSB_PORT2_5V</text>
<text x="61.9" y="155.1">1</text>
<text x="73.8" y="158.6">3</text>
<text x="61.9" y="162">2</text>
<text x="156.9" y="162">1</text>
<text x="156.9" y="163.7">2</text>
<text x="156.9" y="165.5">3</text>
<text x="156.9" y="167.2">4</text>
<text x="172.3" y="163.7">7</text>
<text x="172.3" y="167.2">5</text>
<text x="172.3" y="162">8</text>
<text x="172.3" y="165.5">6</text>
<text x="138.6" y="177.2">HUB_3V3</text>
<text x="178.6" y="182.8">+5V</text>
<text x="189" y="182.4">USB_PORT3_5VUSB_PORT4_5V</text>
<text x="156.9" y="194.8">1</text>
<text x="156.9" y="196.6">2</text>
<text x="172.3" y="196.6">7</text>
<text x="172.3" y="194.8">8</text>
<text x="212.5" y="194.9">Title</text>
<text x="156.9" y="198.3">3</text>
<text x="156.9" y="200">4</text>
<text x="172.3" y="200">5</text>
<text x="172.3" y="198.3">6</text>
<text x="212.5" y="200">Size</text>
<text x="219.4" y="200">Document Number</text>
<text x="269.5" y="200">Rev</text>
<text x="271.2" y="201.8">1.0</text>
<text x="212.5" y="205.2">Date:</text>
<text x="221.5" y="205.2">Thursday, March 26, 2020</text>
<text x="247" y="205.2">Sheet</text>
<text x="255.7" y="205.2">6</text>
<text x="260.9" y="205.2">of</text>
<text x="266" y="205.2">22</text>
</g>
<g font-size="1.5" fill="#004080">
<text x="68.3" y="12.8">D1+</text>
<text x="68.3" y="14.5">D1-</text>
<text x="68.3" y="18">GND1</text>
<text x="76" y="18">GND2</text>
<text x="77.2" y="14.5">NC3</text>
<text x="77.2" y="12.8">NC4</text>
<text x="180.5" y="14.5">VBUS</text>
<text x="180.5" y="18">DN</text>
<text x="251.4" y="14.5">VBUS</text>
<text x="251.4" y="18">DN</text>
<text x="68.3" y="21.4">D2+</text>
<text x="68.3" y="23.2">D2-</text>
<text x="77.2" y="23.2">NC1</text>
<text x="77.2" y="21.4">NC2</text>
<text x="180.5" y="21.4">DP</text>
<text x="251.4" y="21.4">DP</text>
<text x="180.5" y="28.3">GND</text>
<text x="251.4" y="28.3">GND</text>
<text x="68.3" y="33.5">D_P</text>
<text x="180.5" y="31.8">SSTXN</text>
<text x="180.5" y="35.2">SSTXP</text>
<text x="251.4" y="31.8">SSTXN</text>
<text x="251.4" y="35.2">SSTXP</text>
<text x="68.3" y="40.4">D_N</text>
<text x="71.7" y="37">GND</text>
<text x="180.5" y="38.7">GND_DRAIN</text>
<text x="251.4" y="38.7">GND_DRAIN</text>
<text x="180.5" y="42.2">SSRXN</text>
<text x="180.5" y="45.6">SSRXP</text>
<text x="251.4" y="42.2">SSRXN</text>
<text x="251.4" y="45.6">SSRXP</text>
<text x="187.3" y="49.2" transform="rotate(-90 187.3 49.2)">SHIELD1</text>
<text x="189" y="49.2" transform="rotate(-90 189 49.2)">SHIELD2</text>
<text x="258.1" y="49.2" transform="rotate(-90 258.1 49.2)">SHIELD1</text>
<text x="259.8" y="49.2" transform="rotate(-90 259.8 49.2)">SHIELD2</text>
<text x="68.3" y="54.3">D1+</text>
<text x="68.3" y="56">D1-</text>
<text x="68.3" y="59.4">GND1</text>
<text x="76" y="59.4">GND2</text>
<text x="77.2" y="56">NC3</text>
<text x="77.2" y="54.3">NC4</text>
<text x="68.3" y="62.9">D2+</text>
<text x="68.3" y="64.6">D2-</text>
<text x="77.2" y="64.6">NC1</text>
<text x="77.2" y="62.9">NC2</text>
<text x="68.3" y="75">D_P</text>
<text x="68.3" y="81.9">D_N</text>
<text x="71.7" y="78.4">GND</text>
<text x="180.5" y="88.8">VBUS</text>
<text x="251.4" y="88.8">VBUS</text>
<text x="66.5" y="94">D1+</text>
<text x="66.5" y="95.7">D1-</text>
<text x="75.5" y="95.7">NC3</text>
<text x="75.5" y="94">NC4</text>
<text x="180.5" y="92.2">DN</text>
<text x="180.5" y="95.7">DP</text>
<text x="251.4" y="92.2">DN</text>
<text x="251.4" y="95.7">DP</text>
<text x="66.5" y="99.2">GND1</text>
<text x="74.2" y="99.2">GND2</text>
<text x="66.5" y="102.6">D2+</text>
<text x="66.5" y="104.3">D2-</text>
<text x="75.5" y="104.3">NC1</text>
<text x="75.5" y="102.6">NC2</text>
<text x="180.5" y="102.6">GND</text>
<text x="180.5" y="106.1">SSTXN</text>
<text x="251.4" y="102.6">GND</text>
<text x="251.4" y="106.1">SSTXN</text>
<text x="180.5" y="109.5">SSTXP</text>
<text x="180.5" y="113">GND_DRAIN</text>
<text x="251.4" y="109.5">SSTXP</text>
<text x="251.4" y="113">GND_DRAIN</text>
<text x="66.5" y="114.7">D_P</text>
<text x="69.9" y="118.2">GND</text>
<text x="180.5" y="116.4">SSRXN</text>
<text x="180.5" y="119.9">SSRXP</text>
<text x="251.4" y="116.4">SSRXN</text>
<text x="251.4" y="119.9">SSRXP</text>
<text x="66.5" y="121.6">D_N</text>
<text x="187.3" y="123.5" transform="rotate(-90 187.3 123.5)">SHIELD1</text>
<text x="189" y="123.5" transform="rotate(-90 189 123.5)">SHIELD2</text>
<text x="258.1" y="123.5" transform="rotate(-90 258.1 123.5)">SHIELD1</text>
<text x="259.8" y="123.5" transform="rotate(-90 259.8 123.5)">SHIELD2</text>
<text x="64.8" y="135.4">D1+</text>
<text x="64.8" y="137.2">D1-</text>
<text x="73.7" y="137.2">NC3</text>
<text x="73.7" y="135.4">NC4</text>
<text x="64.8" y="140.6">GND1</text>
<text x="72.5" y="140.6">GND2</text>
<text x="64.8" y="144.1">D2+</text>
<text x="64.8" y="145.8">D2-</text>
<text x="73.7" y="145.8">NC1</text>
<text x="73.7" y="144.1">NC2</text>
<text x="64.8" y="156.1">D_P</text>
<text x="68.2" y="159.6">GND</text>
<text x="64.8" y="163.1">D_N</text>
<text x="159.8" y="163.1">CTLA</text>
<text x="159.8" y="164.8">FLGA</text>
<text x="159.8" y="166.5">FLGB</text>
<text x="165.8" y="163.1">OUTA</text>
<text x="166.7" y="166.5">GND</text>
<text x="168.6" y="164.8">IN</text>
<text x="159.8" y="168.3">CTLB</text>
<text x="165.8" y="168.3">OUTB</text>
<text x="159.8" y="195.9">CTLA</text>
<text x="159.8" y="197.6">FLGA</text>
<text x="165.8" y="195.9">OUTA</text>
<text x="168.6" y="197.6">IN</text>
<text x="159.8" y="199.3">FLGB</text>
<text x="159.8" y="201.1">CTLB</text>
<text x="165.8" y="201.1">OUTB</text>
<text x="166.7" y="199.3">GND</text>
</g>
<g font-size="1.2">
<text x="29.1" y="1.3">5</text>
<text x="83.6" y="1.3">4</text>
<text x="138.2" y="1.3">3</text>
<text x="192.8" y="1.3">2</text>
<text x="247.4" y="1.3">1</text>
<text x=".5" y="28.3">D</text>
<text x="275.1" y="28.3">D</text>
<text x=".5" y="79.2">C</text>
<text x="275.1" y="79.2">C</text>
<text x=".5" y="130.2">B</text>
<text x="275.1" y="130.2">B</text>
<text x=".5" y="181.1">A</text>
<text x="275.1" y="181.1">A</text>
<text x="29.1" y="206.8">5</text>
<text x="83.6" y="206.8">4</text>
<text x="138.2" y="206.8">3</text>
<text x="192.8" y="206.8">2</text>
<text x="247.4" y="206.8">1</text>
</g>
</svg>
